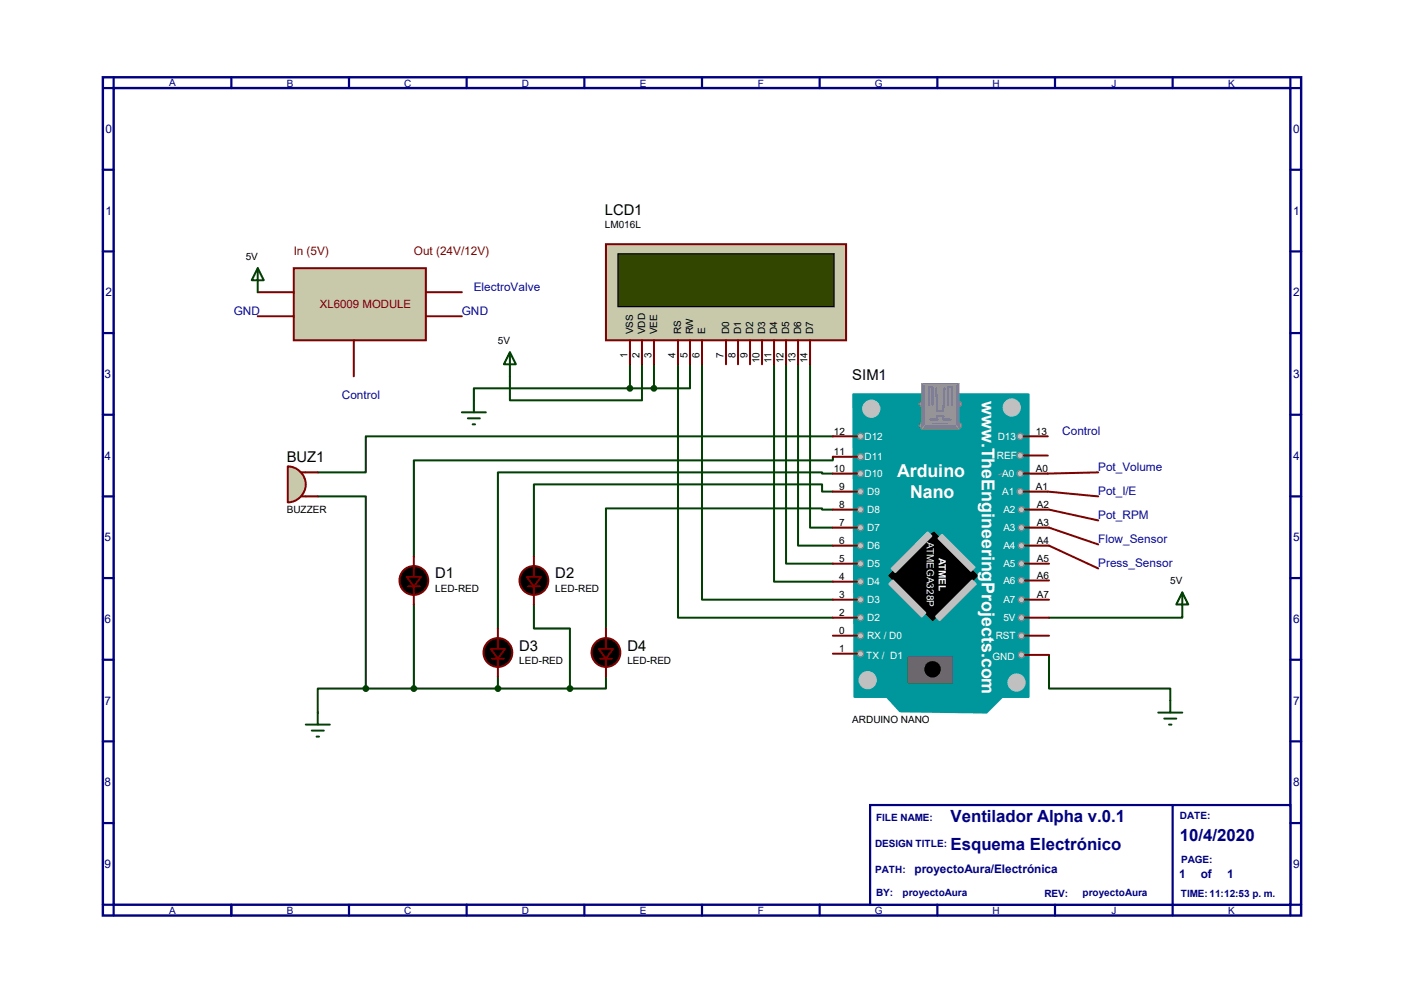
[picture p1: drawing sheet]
<svg xmlns="http://www.w3.org/2000/svg" width="297mm" height="210mm" viewBox="0 0 297 210" stroke-linecap="round" stroke-linejoin="round" font-family="sans-serif">
<path d="M21.8 16.3h253.5v177.3h-253.5zM24 18.6h249v172.7h-249z" fill="none" stroke="#000080" stroke-width=".51"/>
<path d="M24 16.3v2.3h-2.2M48.9 16.3v2.3" fill="none" stroke="#000080" stroke-width=".47"/>
<path d="M184.1 170.3h88.9v21h-88.9z" fill="#fff" stroke="#000080" stroke-width=".47"/>
<g fill="none" stroke="#000080" stroke-width=".47">
<path d="M73.8 16.3v2.3M98.7 16.3v2.3M123.6 16.3v2.3M148.5 16.3v2.3M173.4 16.3v2.3M198.3 16.3v2.3M223.2 16.3v2.3M248.1 16.3v2.3M273 16.3v2.3h2.3M21.8 35.9h2.2M273 35.9h2.3M21.8 53.2h2.2"/>
<path d="M273 53.2h2.3M21.8 70.4h2.2M273 70.4h2.3M21.8 87.7h2.2M273 87.7h2.3M21.8 105h2.2M273 105h2.3M21.8 122.3h2.2M21.8 139.5h2.2M273 122.3h2.3M273 139.5h2.3M21.8 156.8h2.2"/>
<path d="M273 156.8h2.3M21.8 174.1h2.2M248.1 170.3v23.3M273 174.1h2.3M21.8 191.3h2.2v2.3M48.9 191.3v2.3M73.8 191.3v2.3M98.7 191.3v2.3M123.6 191.3v2.3M148.5 191.3v2.3M173.4 191.3v2.3M198.3 191.3v2.3"/>
<path d="M223.2 191.3v2.3M275.3 191.3h-2.3v2.3"/>
</g>
<g fill="none" stroke="#004000" stroke-width=".42">
<path d="M133.3 77v5.1M135.8 77v7.7h-27.9v-5.1M138.3 77v5.1M143.4 77v53.6h32.8M146 77v5.1h-7.7M148.5 77v49.8h27.7M163.7 77v46h12.5M166.3 77v42.2h9.9M168.8 77v38.4h7.4M171.4 77v34.6h4.8M133.3 82.1h-33.1v2.6M133.3 82.1h5"/>
<path d="M176.2 96.6v.8h-88.7v20.3M176.2 92.3h-98.8v7.6h-10.2M67.2 105h10.2v40.6M176.2 104h-2.3v-1.6h-61v15.3M176.2 100.2h-2.3v-.3h-68.6v33M176.2 107.8h-2.3v-.3h-45.7v25.4M87.5 127.8v17.8M112.9 127.8v5.1h7.7v12.7M221.9 138.5v7.1h25.7v2.6M250.1 130.4v.2h-28.2M77.4 145.6h-10.2v5.1M77.4 145.6h43.2"/>
<path d="M105.3 143.1v2.5M128.2 143.1v2.5h-7.6"/>
</g>
<path d="M128.2 51.6h50.8v20.4h-50.8z" fill="#c8c8aa" stroke="#800000" stroke-width=".42"/>
<path d="M130.7 53.7h45.7v11.2h-45.7z" fill="#324600" stroke="#000" stroke-width=".25"/>
<g fill="none" stroke="#800000" stroke-width=".42">
<path d="M133.3 72v5M135.8 72v5M138.3 72v5M143.4 72v5M146 72v5M148.5 72v5M153.6 72v5M156.1 72v5M158.7 72v5M161.2 72v5M163.7 72v5M166.3 72v5"/>
<path d="M168.8 72v5M171.4 72v5"/>
</g>
<path d="M180.5 83.4h37.1v64h-5.6l-3.3 3.3-18.3-.2-2.8-3.1h-6.8z" fill="#00979c" stroke="#00979c" stroke-width=".42"/>
<g fill="#000" stroke="#000" stroke-width=".42">
<path d="M188.1 121.8l9.4-9.2 9.2 9.2-9.4 9.3z"/>
<circle cx="197.3" cy="141.6" r="1.52"/>
</g>
<g fill="#c0c0c0" stroke="#c0c0c0" stroke-width=".42">
<path d="M198.5 113.9l.8-.8 6.9 6.9-.8 .7z"/>
<path d="M188.1 123.5l.8-.7 6.8 6.8-.7 .8z"/>
<path d="M188.6 120.2l7.7-7.6 .7 .8-7.6 7.6z"/>
<path d="M198 130.4l7.7-7.6 .7 .7-7.6 7.6z"/>
</g>
<path d="M192.2 139h9.1v5.4h-9.1z" fill="#686767" stroke="#686767" stroke-width=".42"/>
<path d="M212 100.2l-.8 .2" fill="none" stroke="#939393" stroke-width=".21"/>
<circle cx="215.1" cy="144.4" r="1.82" fill="#c0c0c0" stroke="#c0c0c0" stroke-width=".21"/>
<g fill="#c0c0c0" stroke="#808080" stroke-width=".25">
<circle cx="182" cy="96.6" r=".64"/>
<circle cx="182" cy="92.3" r=".64"/>
<circle cx="182" cy="100.2" r=".64"/>
<circle cx="182" cy="104" r=".64"/>
<circle cx="182" cy="111.6" r=".64"/>
<circle cx="182" cy="107.8" r=".64"/>
<circle cx="182" cy="115.4" r=".64"/>
<circle cx="182" cy="119.2" r=".64"/>
<circle cx="182" cy="126.8" r=".64"/>
<circle cx="182" cy="123" r=".64"/>
<circle cx="182" cy="130.6" r=".64"/>
<circle cx="182" cy="134.5" r=".64"/>
<circle cx="182" cy="138.3" r=".64"/>
<circle cx="215.8" cy="92.3" r=".64"/>
<circle cx="215.8" cy="96.4" r=".64"/>
<circle cx="215.8" cy="100.2" r=".64"/>
<circle cx="216.1" cy="107.8" r=".64"/>
<circle cx="215.8" cy="104" r=".64"/>
<circle cx="216.1" cy="111.6" r=".64"/>
<circle cx="216.1" cy="115.4" r=".64"/>
<circle cx="216.1" cy="122.8" r=".64"/>
<circle cx="216.1" cy="119.2" r=".64"/>
<circle cx="216.1" cy="126.8" r=".64"/>
<circle cx="216.1" cy="130.6" r=".64"/>
<circle cx="216.1" cy="138.5" r=".64"/>
<circle cx="216.1" cy="134.5" r=".64"/>
</g>
<circle cx="183.6" cy="143.8" r="1.82" fill="#c0c0c0" stroke="#c0c0c0" stroke-width=".21"/>
<g fill="#939393" stroke="#757575" stroke-width=".21">
<circle cx="195" cy="85.4" r=".55"/>
<circle cx="195" cy="90" r=".55"/>
</g>
<g fill="#939393" stroke="#808080" stroke-width=".21">
<circle cx="202.9" cy="85.4" r=".55"/>
<circle cx="202.9" cy="90" r=".55"/>
</g>
<path d="M195 81.1h7.9v9.7h-7.9z" fill="#808080" stroke="#808080" stroke-width=".21"/>
<path d="M195.7 81.4h6.4v8.3h-6.4z" fill="#939393" stroke="#939393" stroke-width=".21"/>
<path d="M195 81.1l.7 .3M195.7 89.7l-.7 1.1M202.1 89.7l.8 1.1M202.9 81.1l-.8 .3" fill="none" stroke="#939393" stroke-width=".21"/>
<path d="M196.5 85.7v-3.8h.8v3.8M196.8 88.7h1.5v-.7h1.3v.7h1.5M198 82.1l.3 4.9h1.3M199.8 82.1l-.2 4.6M200.6 85.7v-3.8h.7v3.8" fill="none" stroke="#808080" stroke-width=".42"/>
<path d="M197.3 89.5h3.3" fill="none" stroke="#808080" stroke-width=".21"/>
<g fill="#c0c0c0" stroke="#c0c0c0" stroke-width=".21">
<circle cx="184.3" cy="86.4" r="1.82"/>
<circle cx="214" cy="86.2" r="1.82"/>
</g>
<g fill="none" stroke="#800000" stroke-width=".42">
<path d="M176.2 96.6h5.1M176.2 92.3h5.1M216.6 92.3h5.1M216.6 96.4h5.1M176.2 119.2h5.1M176.2 115.4h5.1M176.2 111.6h5.1M176.2 107.8h5.1M176.2 104h5.1M176.2 100.2h5.1M216.6 104h5.1M216.6 100.2h5.1"/>
<path d="M216.8 119.2h5.1M216.8 115.4h5.1M216.8 111.6h5.1M216.8 107.8h5.1M176.2 134.5h5.1M176.2 138.3h5.1M176.2 130.6h5.1M176.2 126.8h5.1M176.2 123h5.1M216.8 134.5h5.1M216.8 130.6h5.1M216.8 126.8h5.1"/>
<path d="M216.8 138.5h5.1M216.8 122.8h5.1"/>
</g>
<path d="M62.1 56.7h28v15.3h-28z" fill="#c8c8aa" stroke="#800000" stroke-width=".42"/>
<g fill="none" stroke="#800000" stroke-width=".42">
<path d="M54.5 61.8h7.6M54.5 66.9h7.6M74.8 72v7.6M90.1 61.8h7.6M90.1 66.9h7.6M232.3 99.9l-10.6 .3M87.5 117.7v4.3M112.9 117.7v4.3M221.7 104l10.6 1M221.9 107.8l10.4 2.3M221.9 111.6l10.4 3.5M221.9 115.4l10.4 4.8"/>
<path d="M87.5 124v3.8M105.3 132.9v4.3M105.3 139.3v3.8M112.9 124v3.8M128.2 132.9v4.3M128.2 139.3v3.8"/>
</g>
<g fill="none" stroke="#004000" stroke-width=".42">
<path d="M54.5 56.7l1.3 2.6h-2.5zM54.5 56.7v5.1M107.9 74.5l1.2 2.5h-2.5zM107.9 74.5v5.1M97.7 87.2h5.1M99 88.5h2.5M100 89.7h.5M100.2 84.7v2.5M250.1 125.3l1.3 2.5h-2.6zM250.1 125.3v5.1M64.7 153.2h5.1M66 154.5h2.5"/>
<path d="M67 155.8h.5M67.2 150.7v2.5M245 150.7h5.1M246.3 152h2.5M247.3 153.2h.5M247.6 148.2v2.5"/>
</g>
<g fill="#004000" stroke="#004000" stroke-width=".42">
<circle cx="133.3" cy="82.1" r=".51"/>
<circle cx="138.3" cy="82.1" r=".51"/>
<circle cx="87.5" cy="145.6" r=".51"/>
<circle cx="105.3" cy="145.6" r=".51"/>
<circle cx="120.6" cy="145.6" r=".51"/>
</g>
<g fill="#000" stroke="#800000" stroke-width=".42">
<circle cx="87.5" cy="122.8" r="3"/>
<circle cx="105.3" cy="138" r="3"/>
<circle cx="112.9" cy="122.8" r="3"/>
<circle cx="128.2" cy="138" r="3"/>
</g>
<path d="M86.3 124h2.5M104.1 139.3h2.5M111.7 124h2.5M126.9 139.3h2.6" fill="none" stroke="#800000" stroke-width=".38"/>
<path d="M86 122h3.1l-1.6 2zM103.8 137.2h3l-1.5 2.1zM111.4 122h3.1l-1.6 2zM126.7 137.2h3l-1.5 2.1z" fill="#000" stroke="#800000" stroke-width=".38"/>
<path d="M60.9 98.6a3.8 3.8 0 0 1 3.8 3.8 3.8 3.8 0 0 1-3.8 3.9z" fill="#c8c8aa" stroke="#800000" stroke-width=".42"/>
<path d="M63.7 99.9h3.5M63.7 105h3.5" fill="none" stroke="#800000" stroke-width=".42"/>
<circle cx="77.4" cy="145.6" r=".51" fill="#004000" stroke="#004000" stroke-width=".42"/>
<g font-size="3.8" fill="#fff">
<text x="207.7" y="84.9" transform="rotate(90 207.7 84.9)">www.TheEngineeringProjects.com</text>
<text x="189.8" y="100.8">Arduino</text>
<text x="192.5" y="105.4">Nano</text>
</g>
<g font-size="3.6" fill="#000080">
<text x="201.1" y="173.9">Ventilador Alpha v.0.1</text>
<text x="201.1" y="179.7">Esquema Electrónico</text>
<text x="249.6" y="178">10/4/2020</text>
</g>
<g font-size="3.1">
<text x="128" y="45.4">LCD1</text>
<text x="180.3" y="80.3">SIM1</text>
<text x="60.7" y="97.7">BUZ1</text>
<text x="92.1" y="122.3">D1</text>
<text x="117.5" y="122.3">D2</text>
<text x="109.9" y="137.6">D3</text>
<text x="132.7" y="137.6">D4</text>
</g>
<g font-size="2.5" fill="#000080">
<text x="22.4" y="28.2">0</text>
<text x="273.6" y="28.2">0</text>
<text x="22.4" y="45.4">1</text>
<text x="273.6" y="45.4">1</text>
<text x="22.4" y="62.7">2</text>
<text x="273.6" y="62.7">2</text>
<text x="22.1" y="80">3</text>
<text x="273.6" y="80">3</text>
<text x="22.1" y="97.2">4</text>
<text x="273.6" y="97.2">4</text>
<text x="22.1" y="114.5">5</text>
<text x="273.6" y="114.5">5</text>
<text x="22.1" y="131.8">6</text>
<text x="273.6" y="131.8">6</text>
<text x="22.1" y="149.1">7</text>
<text x="273.6" y="149.1">7</text>
<text x="22.1" y="166.3">8</text>
<text x="273.6" y="166.3">8</text>
<text x="22.1" y="183.6">9</text>
<text x="193.5" y="184.7">proyectoAura/Electrónica</text>
<text x="249.4" y="185.7">1</text>
<text x="254" y="185.7">of</text>
<text x="259.6" y="185.7">1</text>
<text x="273.6" y="183.6">9</text>
</g>
<g font-size="2.5" fill="#800000">
<text x="62.1" y="53.9">In (5V)</text>
<text x="87.5" y="53.9">Out (24V/12V)</text>
</g>
<g font-size="2.5" fill="#0000c0">
<text x="100.2" y="61.6">ElectroValve</text>
<text x="49.4" y="66.6">GND</text>
<text x="97.7" y="66.6">GND</text>
<text x="72.3" y="84.4">Control</text>
<text x="224.7" y="92">Control</text>
<text x="232.3" y="99.7">Pot_Volume</text>
<text x="232.3" y="104.7">Pot_I/E</text>
<text x="232.3" y="109.8">Pot_RPM</text>
<text x="232.3" y="120">Press_Sensor</text>
<text x="232.3" y="114.9">Flow_Sensor</text>
</g>
<text font-size="2.4" fill="#800000" x="67.7" y="65.2">XL6009 MODULE</text>
<g font-size="2.1" fill="#000080">
<text x="35.8" y="18.1">A</text>
<text x="60.7" y="18.4">B</text>
<text x="85.5" y="18.4">C</text>
<text x="110.4" y="18.4">D</text>
<text x="135.3" y="18.4">E</text>
<text x="160.3" y="18.4">F</text>
<text x="185" y="18.4">G</text>
<text x="210" y="18.4">H</text>
<text x="235.1" y="18.4">J</text>
<text x="259.8" y="18.4">K</text>
<text x="185.3" y="173.7">FILE NAME:</text>
<text x="249.6" y="173.2">DATE:</text>
<text x="185.1" y="179.2">DESIGN TITLE:</text>
<text x="185.2" y="184.5">PATH:</text>
<text x="249.9" y="182.6">PAGE:</text>
<text x="185.3" y="189.5">BY:</text>
<text x="190.9" y="189.5">proyectoAura</text>
<text x="220.9" y="189.6">REV:</text>
<text x="229" y="189.5">proyectoAura</text>
<text x="249.8" y="189.6">TIME:11:12:53 p. m.</text>
<text x="35.8" y="193.4">A</text>
<text x="60.7" y="193.4">B</text>
<text x="85.5" y="193.4">C</text>
<text x="110.4" y="193.4">D</text>
<text x="135.3" y="193.4">E</text>
<text x="160.3" y="193.4">F</text>
<text x="185" y="193.4">G</text>
<text x="210" y="193.4">H</text>
<text x="235.1" y="193.4">J</text>
<text x="259.8" y="193.4">K</text>
</g>
<g font-size="2.1">
<text x="128" y="48.3">LM016L</text>
<text x="52" y="54.9">5V</text>
<text x="133.9" y="70.7" transform="rotate(-90 133.9 70.7)">VSS</text>
<text x="136.5" y="70.7" transform="rotate(-90 136.5 70.7)">VDD</text>
<text x="139" y="70.7" transform="rotate(-90 139 70.7)">VEE</text>
<text x="144.1" y="70.7" transform="rotate(-90 144.1 70.7)">RS</text>
<text x="146.6" y="70.7" transform="rotate(-90 146.6 70.7)">RW</text>
<text x="149.2" y="70.7" transform="rotate(-90 149.2 70.7)">E</text>
<text x="154.3" y="70.7" transform="rotate(-90 154.3 70.7)">D0</text>
<text x="156.8" y="70.7" transform="rotate(-90 156.8 70.7)">D1</text>
<text x="159.3" y="70.7" transform="rotate(-90 159.3 70.7)">D2</text>
<text x="161.9" y="70.7" transform="rotate(-90 161.9 70.7)">D3</text>
<text x="164.4" y="70.7" transform="rotate(-90 164.4 70.7)">D4</text>
<text x="167" y="70.7" transform="rotate(-90 167 70.7)">D5</text>
<text x="169.5" y="70.7" transform="rotate(-90 169.5 70.7)">D6</text>
<text x="172" y="70.7" transform="rotate(-90 172 70.7)">D7</text>
<text x="105.3" y="72.7">5V</text>
<text x="132.8" y="75.7" transform="rotate(-90 132.8 75.7)">1</text>
<text x="135.3" y="75.7" transform="rotate(-90 135.3 75.7)">2</text>
<text x="137.8" y="75.7" transform="rotate(-90 137.8 75.7)">3</text>
<text x="142.9" y="75.7" transform="rotate(-90 142.9 75.7)">4</text>
<text x="145.5" y="75.7" transform="rotate(-90 145.5 75.7)">5</text>
<text x="148" y="75.7" transform="rotate(-90 148 75.7)">6</text>
<text x="153.1" y="75.7" transform="rotate(-90 153.1 75.7)">7</text>
<text x="155.6" y="75.7" transform="rotate(-90 155.6 75.7)">8</text>
<text x="158.2" y="75.7" transform="rotate(-90 158.2 75.7)">9</text>
<text x="160.7" y="76.8" transform="rotate(-90 160.7 76.8)">10</text>
<text x="163.2" y="76.7" transform="rotate(-90 163.2 76.7)">11</text>
<text x="165.8" y="76.8" transform="rotate(-90 165.8 76.8)">12</text>
<text x="168.3" y="76.8" transform="rotate(-90 168.3 76.8)">13</text>
<text x="170.9" y="76.8" transform="rotate(-90 170.9 76.8)">14</text>
<text x="176.4" y="91.9">12</text>
<text x="219.1" y="91.9">13</text>
<text x="176.4" y="99.8">10</text>
<text x="176.4" y="96.2">11</text>
<text x="219.1" y="99.8">A0</text>
<text x="177.5" y="107.4">8</text>
<text x="177.5" y="103.6">9</text>
<text x="219.1" y="103.6">A1</text>
<text x="219.4" y="107.4">A2</text>
<text x="60.7" y="108.4">BUZZER</text>
<text x="177.5" y="111.2">7</text>
<text x="219.4" y="111.2">A3</text>
<text x="177.5" y="118.8">5</text>
<text x="177.5" y="115">6</text>
<text x="219.4" y="118.8">A5</text>
<text x="219.4" y="115">A4</text>
<text x="92.1" y="125.3">LED-RED</text>
<text x="117.5" y="125.3">LED-RED</text>
<text x="177.5" y="122.6">4</text>
<text x="219.4" y="122.4">A6</text>
<text x="247.6" y="123.5">5V</text>
<text x="177.5" y="130.3">2</text>
<text x="177.5" y="126.4">3</text>
<text x="219.4" y="126.4">A7</text>
<text x="177.5" y="134.1">0</text>
<text x="177.5" y="137.9">1</text>
<text x="109.9" y="140.5">LED-RED</text>
<text x="132.7" y="140.5">LED-RED</text>
<text x="180.3" y="152.9">ARDUINO NANO</text>
</g>
<g font-size="2.1" fill="#fff">
<text x="182.9" y="93">D12</text>
<text x="211.1" y="93">D13</text>
<text x="182.9" y="97.4">D11</text>
<text x="182.9" y="100.9">D10</text>
<text x="210.9" y="97.1">REF</text>
<text x="212" y="100.9">A0</text>
<text x="183.5" y="104.7">D9</text>
<text x="212" y="104.7">A1</text>
<text x="183.5" y="108.5">D8</text>
<text x="183.5" y="112.4">D7</text>
<text x="212.3" y="112.4">A3</text>
<text x="212.3" y="108.5">A2</text>
<text x="183.5" y="116.2">D6</text>
<text x="183.5" y="120">D5</text>
<text x="196.1" y="114.7" transform="rotate(90 196.1 114.7)">ATMEGA328P</text>
<text x="198.6" y="117.9" transform="rotate(90 198.6 117.9)">ATMEL</text>
<text x="212.3" y="120">A5</text>
<text x="212.3" y="116.2">A4</text>
<text x="183.5" y="123.8">D4</text>
<text x="212.3" y="123.5">A6</text>
<text x="183.5" y="127.6">D3</text>
<text x="183.5" y="131.4">D2</text>
<text x="212.3" y="131.4">5V</text>
<text x="212.3" y="127.6">A7</text>
<text x="183.4" y="135.2">RX / D0</text>
<text x="210.7" y="135.2">RST</text>
<text x="183.3" y="139.3">TX / D1</text>
<text x="209.9" y="139.5">GND</text>
</g>
</svg>
